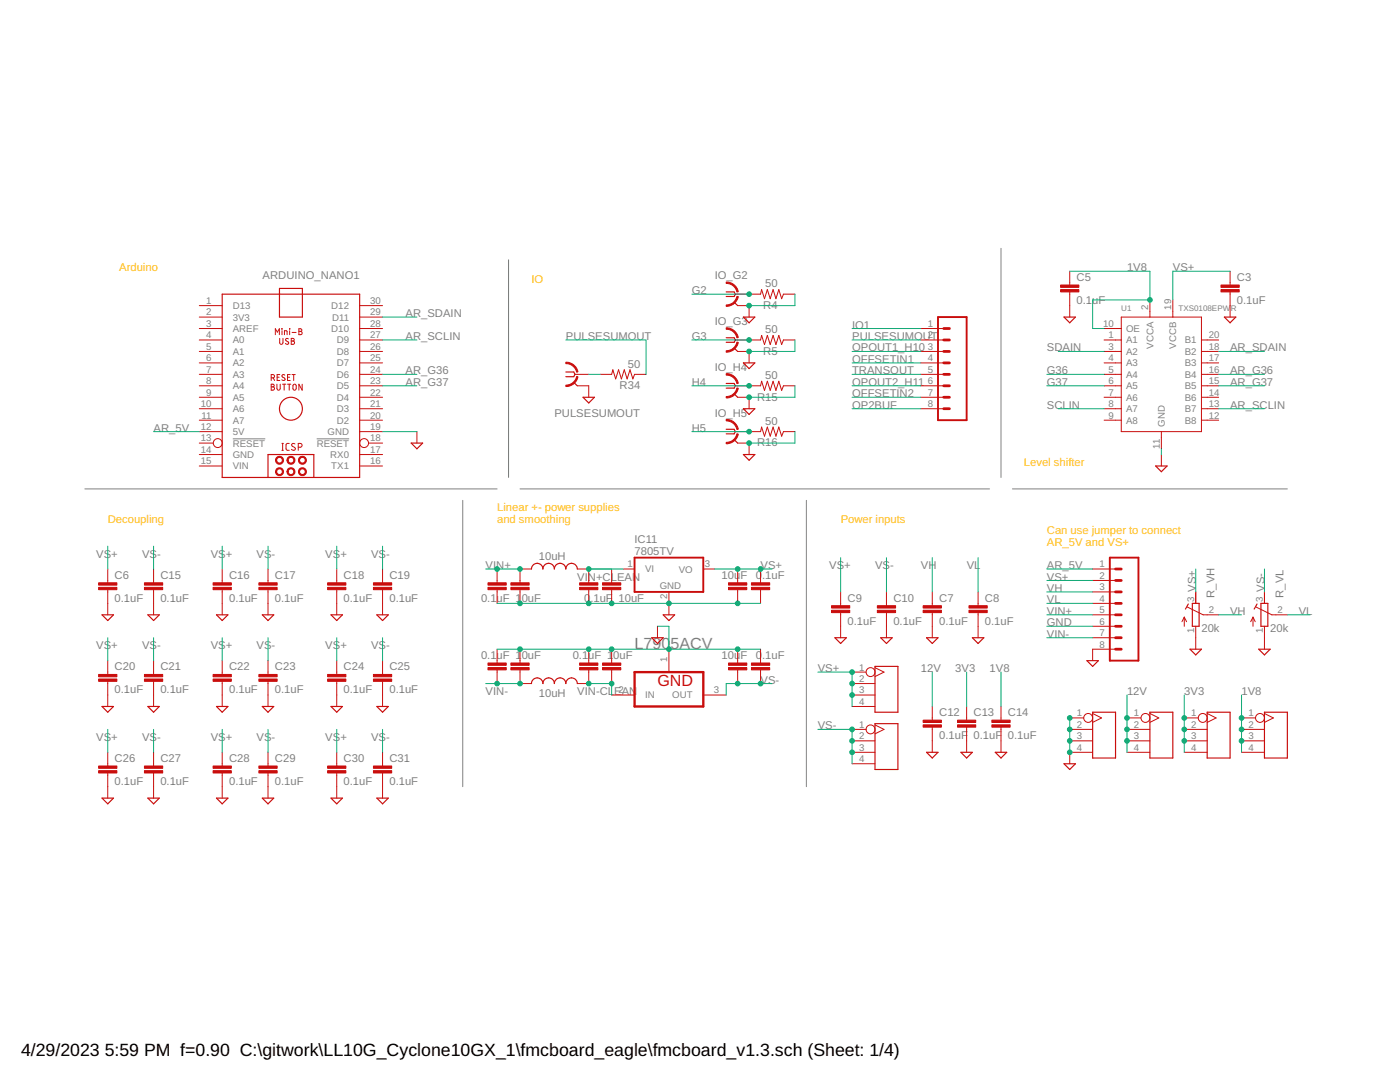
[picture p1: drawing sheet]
<svg xmlns="http://www.w3.org/2000/svg" width="279mm" height="216mm" viewBox="0 0 279 216" stroke-linecap="round" stroke-linejoin="round" font-family="sans-serif">
<path d="M101.5 51.8v43.5M199.8 49.6v45.7M16.9 97.6h82.3M46.5 87.6h6.4M63.2 87.6h6.5M92.4 99.8v57.2M103.8 97.6h93.7M160.9 99.8v57.2M202.1 97.6h54.8" fill="none" stroke="#808080" stroke-width=".2"/>
<g fill="none" stroke="#c90d0c" stroke-width=".23">
<path d="M44.3 58.7h27.5v36.6h-27.5zM55.8 57.6h4.5v5.7h-4.5zM144.9 58.3h1.6l.2 .4-.2 .5h-1.6M112.9 74.2h1.6l.2 .5-.2 .5h-1.6M114.5 76.3l.7 .7M116.4 79.3h2.2l-1.1 1.1zM144.9 67.4h1.6l.2 .4-.2 .5h-1.6M144.9 76.5h1.6l.2 .5-.2 .4h-1.6M146.5 60.3l.7 .7M146.5 69.4l.7 .7M146.5 78.6l.7 .7M148.4 63.3h2.2l-1.1 1.1z"/>
<path d="M148.4 72.4h2.2l-1.1 1.2zM212.3 63.3h2.3l-1.1 1.1zM244.3 63.3h2.3l-1.1 1.1zM53.5 95.3v-4.6h9.1v4.6M82.1 88.4h2.2l-1.1 1.2zM144.9 85.7h1.6l.2 .4-.2 .5h-1.6M146.5 87.7l.7 .7M148.4 90.7h2.2l-1.1 1.1zM148.4 81.6h2.2l-1.1 1.1zM230.6 93h2.3l-1.1 1.1zM106.1 113.5a1.14 1.14 0 0 1 1.1-1.1 1.14 1.14 0 0 1 1.2 1.1 1.14 1.14 0 0 1 1.1-1.1 1.14 1.14 0 0 1 1.1 1.1 1.14 1.14 0 0 1 1.2-1.1 1.14 1.14 0 0 1 1.1 1.1 1.14 1.14 0 0 1 1.2-1.1 1.14 1.14 0 0 1 1.1 1.1M20.4 122.7h2.2l-1.1 1.1z"/>
<path d="M29.5 122.7h2.3l-1.2 1.1zM43.2 122.7h2.3l-1.2 1.1zM52.3 122.7h2.3l-1.1 1.1zM66.1 122.7h2.2l-1.1 1.1zM75.2 122.7h2.3l-1.2 1.1zM106.1 136.4a1.14 1.14 0 0 1 1.1-1.1 1.14 1.14 0 0 1 1.2 1.1 1.14 1.14 0 0 1 1.1-1.1 1.14 1.14 0 0 1 1.1 1.1 1.14 1.14 0 0 1 1.2-1.1 1.14 1.14 0 0 1 1.1 1.1 1.14 1.14 0 0 1 1.2-1.1 1.14 1.14 0 0 1 1.1 1.1M130.1 127.3h2.3l-1.2 1.1zM132.4 122.7h2.2l-1.1 1.1zM166.6 127.3h2.3l-1.1 1.1zM174.6 133h4.6v9.1h-4.6zM175.8 127.3h2.3l-1.2 1.1zM184.9 127.3h2.3l-1.1 1.1z"/>
<path d="M194.1 127.3h2.2l-1.1 1.1zM216.9 131.8h2.3l-1.1 1.2zM237.2 120.5l-.6 1M237.5 129.5h2.3l-1.2 1.2zM238 120.4h1.3v4.6h-1.3zM250.9 120.5l-.6 1M251.2 129.5h2.3l-1.2 1.2zM251.7 120.4h1.3v4.6h-1.3zM20.4 141h2.2l-1.1 1.1zM20.4 159.3h2.2l-1.1 1.1zM29.5 141h2.3l-1.2 1.1zM29.5 159.3h2.3l-1.2 1.1z"/>
<path d="M43.2 141h2.3l-1.2 1.1zM43.2 159.3h2.3l-1.2 1.1zM52.3 141h2.3l-1.1 1.1zM52.3 159.3h2.3l-1.1 1.1zM66.1 141h2.2l-1.1 1.1zM66.1 159.3h2.2l-1.1 1.1zM75.2 141h2.3l-1.2 1.1zM75.2 159.3h2.3l-1.2 1.1zM174.6 144.4h4.6v9.1h-4.6zM184.9 150.1h2.3l-1.1 1.2zM191.8 150.1h2.3l-1.2 1.2zM198.6 150.1h2.3l-1.1 1.2z"/>
<path d="M212.3 152.4h2.3l-1.1 1.1zM218.1 142.1h4.5v9.2h-4.5zM229.5 142.1h4.6v9.2h-4.6zM240.9 142.1h4.6v9.2h-4.6zM252.3 142.1h4.6v9.2h-4.6z"/>
<circle cx="58.1" cy="81.6" r="2.29"/>
</g>
<g fill="none" stroke="#c90d0c" stroke-width=".2">
<path d="M146.7 58.7h5.1l.2-.9 .6 1.8 .5-1.8 .6 1.8 .6-1.8 .6 1.8 .5-1.8 .6 1.8 .4-.9h2.2M213.5 54.1v2.8M213.5 58.3v5M229.5 59.8v3.5M234.1 59.8v3.5M245.5 54.1v2.8M245.5 58.3v5M39.8 65.6h4.5M39.8 67.8h4.5M39.8 70.1h4.5M39.8 72.4h4.5M39.8 74.7h4.5"/>
<path d="M39.8 77h4.5M39.8 79.3h4.5M39.8 63.3h4.5M39.8 61h4.5M54.1 75.4l.6-.1v-.4l-.6-.2v1.2M54.1 76.7l.6 .1v.3l-.2 .1 .3 .2-.2 .4-.5 .1zM54.1 77.2h.4M54.5 75.4l.3 .5M54.9 66.8v-1.2l.5 .7 .4-.7v1.2M55.3 76.7v.8l.2 .4 .4-.2v-1M55.3 75.3h.4M55.8 67.5v1l.3 .2 .3-.2 .1-1"/>
<path d="M55.8 74.7h-.5v1.2h.5M56.3 65.6h.1M56.3 66v.8M56.4 76.7h.6M56.7 76.7v1.2M56.8 66.8v-.8l.5 .1v.7M56.8 74.8h-.4l-.1 .2 .5 .4a.32 .32 0 0 1-.1 .5 .32 .32 0 0 1-.5-.1M57.4 75.3h.4M57.4 76.7h.6M57.6 67.6l-.5-.1-.1 .3 .5 .4a.29 .29 0 0 1 0 .5 .29 .29 0 0 1-.4-.1l-.1-.1M57.7 76.7v1.2M57.8 65.6h.1"/>
<path d="M57.8 66v.8M57.9 74.7h-.5v1.2h.5M58.1 67.5l.6 .1v.3l-.2 .2 .3 .2-.2 .4h-.5zM58.1 68.1h.4M58.3 74.7h.6M58.3 66.3h.8M58.6 76.7h.3l.2 .3v.7l-.2 .2-.4-.2zM58.6 74.7v1.2M59.6 65.6h.4l.2 .2-.2 .3 .3 .3-.2 .4h-.5zM59.6 66.1h.4M60.3 76.7v1.2l-.7-1.2v1.2M71.8 65.6h4.5"/>
<path d="M71.8 67.8h4.5M71.8 70.1h4.5M71.8 72.4h4.5M71.8 74.7h4.5M71.8 77h4.5M71.8 79.3h4.5M71.8 63.3h4.5M71.8 61h4.5M114.7 74.7h2.8M115.2 77h2.3v2.3M119.8 74.7h2.3l.2-.9 .6 1.8 .5-1.8 .6 1.8 .6-1.8 .6 1.8 .5-1.8 .6 1.8 .3-.9h2.3M146.7 67.8h5.1l.2-.9 .6 1.8 .5-1.8 .6 1.8 .6-1.8 .6 1.8 .5-1.8 .6 1.8 .4-.9h2.2"/>
<path d="M146.7 77h5.1l.2-.9 .6 1.8 .5-1.8 .6 1.8 .6-1.8 .6 1.8 .5-1.8 .6 1.8 .4-.9h2.2M147.2 70.1h2.3v2.3M147.2 79.3h2.3v2.3M147.2 61h2.3v2.3M183.8 65.6h4.5M183.8 67.8h4.5M183.8 70.1h4.5M183.8 72.4h4.5M183.8 74.7h4.5M183.8 77h4.5M183.8 79.3h4.5M220.3 65.6h3.5"/>
<path d="M220.3 67.8h3.5M220.3 70.1h3.5M220.3 72.4h3.5M220.3 74.7h3.5M220.3 77h3.5M220.3 79.3h3.5M223.8 63.3h16v22.8h-16zM239.8 67.8h3.4M239.8 70.1h3.4M239.8 72.4h3.4M239.8 74.7h3.4M239.8 77h3.4"/>
<path d="M239.8 79.3h3.4M39.8 81.6h4.5M39.8 83.8h4.5M39.8 86.1h4.5M39.8 93h4.5M39.8 90.7h4.5M39.8 88.4h2.8M56.3 89.9h.3M56.3 88.5h.3M56.4 88.5v1.4M57.7 88.5h-.4l-.2 .3v.9l.2 .1 .4 .1M58.9 88.6l-.5-.1-.2 .3 .1 .2 .5 .3a.35 .35 0 0 1 0 .5 .35 .35 0 0 1-.5 0l-.1-.1"/>
<path d="M59.5 89.2h.4a.38 .38 0 0 0 .4-.3 .38 .38 0 0 0-.4-.4h-.4v1.4M71.8 81.6h4.5M71.8 83.8h4.5M71.8 86.1h4.5M71.8 93h4.5M71.8 90.7h4.5M73.6 88.4h2.7M83.2 86.1v2.3M146.7 86.1h5.1l.2-.9 .6 1.8 .5-1.8 .6 1.8 .6-1.8 .6 1.8 .5-1.8 .6 1.8 .4-.9h2.2M147.2 88.4h2.3v2.3M183.8 81.6h4.5M220.3 81.6h3.5"/>
<path d="M220.3 83.8h3.5M231.8 86.1v3.5M231.8 90.7v2.3M239.8 81.6h3.4M239.8 83.8h3.4M21.5 113.5v2.8M21.5 117.7v5M30.6 113.5v2.8M30.6 117.7v5M44.3 113.5v2.8M44.3 117.7v5M53.5 113.5v2.8"/>
<path d="M53.5 117.7v5M67.2 113.5v2.8M67.2 117.7v5M76.3 113.5v2.8M76.3 117.7v5M99.2 113.5v2.8M99.2 117.7v2.7M103.8 117.7v2.7M106.1 113.5h-2.3v2.8M115.2 113.5h2.3v2.8M117.5 117.7v2.7M122.1 113.5v2.8"/>
<path d="M122.1 117.7v2.7M124.4 113.5h2.2M133.5 118.1v4.6M140.4 113.5h2.2M147.2 113.5v2.8M147.2 117.7v2.7M151.8 113.5v2.8M151.8 117.7v2.7M167.8 118.1v2.8M176.9 118.1v2.8M186.1 118.1v2.8M195.2 118.1v2.8"/>
<path d="M218.1 113.5h4.5M218.1 115.8h4.5M218.1 118.1h4.5M238.6 118.1v2.3M252.3 118.1v2.3M21.5 131.8v2.8M21.5 136v5M30.6 131.8v2.8M30.6 136v5M44.3 131.8v2.8M44.3 136v5M53.5 131.8v2.8"/>
<path d="M53.5 136v5M67.2 131.8v2.8M67.2 136v5M76.3 131.8v2.8M76.3 136v5M99.2 129.5v2.8M99.2 133.7v2.7M103.8 133.7v2.7h2.3M103.8 129.5v2.8M117.5 129.5v2.8M117.5 133.7v2.7h-2.3M122.1 138.7h4.6"/>
<path d="M122.1 129.5v2.8M122.1 133.7v2.7M131.2 125v2.3M133.5 129.5v4.6M133.5 134.1h.1M144.9 138.7h-4.5M147.2 129.5v2.8M147.2 133.7v2.7M151.8 129.5v2.8M151.8 133.7v2.7M167.8 122.2v5.1M170.1 134.1h2.7"/>
<path d="M170.1 136.4h4.5M170.1 138.7h4.5M174.6 133.2l1.8 .9-1.8 .9M176.9 122.2v5.1M186.1 122.2v5.1M195.2 122.2v5.1M218.1 120.4h4.5M218.1 122.7h4.5M218.1 125h4.5M218.1 127.3h4.5M222.6 129.5h-4.5v2.3M236.3 123.1v1.9"/>
<path d="M236.3 123.1l-.4 1M236.3 123.1l.5 1M236.9 121.1l3.2 1.6h3.1M238.6 125v4.5M250.1 123.1v1.9M250.1 123.1l-.5 1M250.1 123.1l.4 1M250.7 121.1l3.1 1.6h3.1M252.3 125v4.5M21.5 150.1v2.8M21.5 154.2v5.1M30.6 150.1v2.8"/>
<path d="M30.6 154.2v5.1M44.3 150.1v2.8M44.3 154.2v5.1M53.5 150.1v2.8M53.5 154.2v5.1M67.2 150.1v2.8M67.2 154.2v5.1M76.3 150.1v2.8M76.3 154.2v5.1M170.1 145.5h2.7M170.1 147.8h4.5M170.1 150.1h4.5"/>
<path d="M170.1 141h4.5M170.1 152.4h4.5M174.6 144.7l1.8 .8-1.8 .9M186.1 141v2.7M186.1 145.1v5M192.9 141v2.7M192.9 145.1v5M199.8 141v2.7M199.8 145.1v5M213.5 143.3h2.8M213.5 145.5h4.6M213.5 147.8h4.6"/>
<path d="M218.1 150.1h-4.6v2.3M218.1 142.4l1.7 .9-1.7 .8M224.9 143.3h2.8M224.9 145.5h4.6M224.9 147.8h4.6M224.9 150.1h4.6M229.5 142.4l1.8 .9-1.8 .8M236.3 143.3h2.8M236.3 145.5h4.6M236.3 147.8h4.6M236.3 150.1h4.6M240.9 142.4l1.8 .9-1.8 .8"/>
<path d="M247.8 143.3h2.8M247.8 145.5h4.5M247.8 147.8h4.5M247.8 150.1h4.5M252.3 142.4l1.8 .9-1.8 .8"/>
<circle cx="43.5" cy="88.4" r=".89"/>
<circle cx="72.7" cy="88.4" r=".89"/>
<circle cx="173.7" cy="134.1" r=".89"/>
<circle cx="173.7" cy="145.5" r=".89"/>
<circle cx="217.2" cy="143.3" r=".89"/>
<circle cx="228.6" cy="143.3" r=".89"/>
<circle cx="240" cy="143.3" r=".89"/>
<circle cx="251.5" cy="143.3" r=".89"/>
</g>
<path d="M187.2 63.3h5.7v20.5h-5.7zM126.6 111.3h13.8v6.8h-13.8zM221.5 111.3h5.7v20.5h-5.7z" fill="none" stroke="#c90d0c" stroke-width=".38"/>
<g fill="none" stroke="#c90d0c" stroke-width=".55">
<path d="M188.3 70.1h1.2M188.3 67.8h1.2M188.3 65.6h1.2M188.3 74.7h1.2M188.3 72.4h1.2M188.3 77h1.2M188.3 79.3h1.2M188.3 81.6h1.2M222.6 118.1h1.2M222.6 115.8h1.2M222.6 113.5h1.2M222.6 122.7h1.2"/>
<path d="M222.6 120.4h1.2M222.6 125h1.2M222.6 127.3h1.2M222.6 129.5h1.2"/>
</g>
<g fill="#c90d0c" stroke="#c90d0c" stroke-width=".2">
<path d="M145.4 117.2h3.6v.5h-3.6z"/>
<path d="M145.4 116.3h3.6v.5h-3.6z"/>
<path d="M145.4 133.2h3.6v.5h-3.6z"/>
<path d="M145.4 132.3h3.6v.5h-3.6z"/>
<path d="M243.7 57.8h3.6v.5h-3.6z"/>
<path d="M243.7 56.9h3.6v.4h-3.6z"/>
<path d="M211.7 57.8h3.6v.5h-3.6z"/>
<path d="M211.7 56.9h3.6v.4h-3.6z"/>
<path d="M184.2 121.8h3.7v.4h-3.7z"/>
<path d="M184.2 120.9h3.7v.4h-3.7z"/>
<path d="M193.4 121.8h3.6v.4h-3.6z"/>
<path d="M193.4 120.9h3.6v.4h-3.6z"/>
<path d="M165.9 121.8h3.7v.4h-3.7z"/>
<path d="M165.9 120.9h3.7v.4h-3.7z"/>
<path d="M175.1 121.8h3.6v.4h-3.6z"/>
<path d="M175.1 120.9h3.6v.4h-3.6z"/>
<path d="M184.2 144.6h3.7v.5h-3.7z"/>
<path d="M184.2 143.7h3.7v.5h-3.7z"/>
<path d="M191.1 144.6h3.6v.5h-3.6z"/>
<path d="M191.1 143.7h3.6v.5h-3.6z"/>
<path d="M198 144.6h3.6v.5h-3.6z"/>
<path d="M198 143.7h3.6v.5h-3.6z"/>
<path d="M19.7 117.2h3.6v.5h-3.6z"/>
<path d="M19.7 116.3h3.6v.5h-3.6z"/>
<path d="M28.8 117.2h3.7v.5h-3.7z"/>
<path d="M28.8 116.3h3.7v.5h-3.7z"/>
<path d="M42.5 117.2h3.7v.5h-3.7z"/>
<path d="M42.5 116.3h3.7v.5h-3.7z"/>
<path d="M51.7 117.2h3.6v.5h-3.6z"/>
<path d="M51.7 116.3h3.6v.5h-3.6z"/>
<path d="M65.4 117.2h3.6v.5h-3.6z"/>
<path d="M65.4 116.3h3.6v.5h-3.6z"/>
<path d="M74.5 117.2h3.7v.5h-3.7z"/>
<path d="M74.5 116.3h3.7v.5h-3.7z"/>
<path d="M19.7 135.5h3.6v.5h-3.6z"/>
<path d="M19.7 134.6h3.6v.4h-3.6z"/>
<path d="M28.8 135.5h3.7v.5h-3.7z"/>
<path d="M28.8 134.6h3.7v.4h-3.7z"/>
<path d="M42.5 135.5h3.7v.5h-3.7z"/>
<path d="M42.5 134.6h3.7v.4h-3.7z"/>
<path d="M51.7 135.5h3.6v.5h-3.6z"/>
<path d="M51.7 134.6h3.6v.4h-3.6z"/>
<path d="M65.4 135.5h3.6v.5h-3.6z"/>
<path d="M65.4 134.6h3.6v.4h-3.6z"/>
<path d="M74.5 135.5h3.7v.5h-3.7z"/>
<path d="M74.5 134.6h3.7v.4h-3.7z"/>
<path d="M19.7 153.8h3.6v.4h-3.6z"/>
<path d="M19.7 152.8h3.6v.5h-3.6z"/>
<path d="M28.8 153.8h3.7v.4h-3.7z"/>
<path d="M28.8 152.8h3.7v.5h-3.7z"/>
<path d="M42.5 153.8h3.7v.4h-3.7z"/>
<path d="M42.5 152.8h3.7v.5h-3.7z"/>
<path d="M51.7 153.8h3.6v.4h-3.6z"/>
<path d="M51.7 152.8h3.6v.5h-3.6z"/>
<path d="M65.4 153.8h3.6v.4h-3.6z"/>
<path d="M65.4 152.8h3.6v.5h-3.6z"/>
<path d="M74.5 153.8h3.7v.4h-3.7z"/>
<path d="M74.5 152.8h3.7v.5h-3.7z"/>
<path d="M120.2 117.2h3.7v.5h-3.7z"/>
<path d="M120.2 116.3h3.7v.5h-3.7z"/>
<path d="M102 117.2h3.6v.5h-3.6z"/>
<path d="M102 116.3h3.6v.5h-3.6z"/>
<path d="M102 132.3h3.6v.5h-3.6z"/>
<path d="M102 133.2h3.6v.5h-3.6z"/>
<path d="M120.2 132.3h3.7v.5h-3.7z"/>
<path d="M120.2 133.2h3.7v.5h-3.7z"/>
<path d="M97.4 117.2h3.6v.5h-3.6z"/>
<path d="M97.4 116.3h3.6v.5h-3.6z"/>
<path d="M115.7 117.2h3.6v.5h-3.6z"/>
<path d="M115.7 116.3h3.6v.5h-3.6z"/>
<path d="M97.4 133.2h3.6v.5h-3.6z"/>
<path d="M97.4 132.3h3.6v.5h-3.6z"/>
<path d="M115.7 133.2h3.6v.5h-3.6z"/>
<path d="M115.7 132.3h3.6v.5h-3.6z"/>
<path d="M150 133.2h3.6v.5h-3.6z"/>
<path d="M150 132.3h3.6v.5h-3.6z"/>
<path d="M150 117.2h3.6v.5h-3.6z"/>
<path d="M150 116.3h3.6v.5h-3.6z"/>
</g>
<g fill="#c90d0c" stroke="#c90d0c" stroke-width=".2">
<path d="M59.7 91.3a.8 .8 0 0 1 1.3 0 .8 .8 0 0 1-.4 1.3 .8 .8 0 0 1-1-.8h.2a.57 .57 0 0 1 .8-.5 .57 .57 0 0 1 .2 .9 .57 .57 0 0 1-1-.2v-.2h-.2z" fill-rule="evenodd"/>
<path d="M57.4 93.6a.8 .8 0 0 1 1.3 0 .8 .8 0 0 1-.4 1.3 .8 .8 0 0 1-1-.8h.2a.57 .57 0 0 1 .8-.5 .57 .57 0 0 1 .2 .9 .57 .57 0 0 1-1-.2v-.2h-.2z" fill-rule="evenodd"/>
<path d="M55.2 93.6a.8 .8 0 0 1 1.2 0 .8 .8 0 0 1-.3 1.3 .8 .8 0 0 1-1.1-.8h.2a.57 .57 0 0 1 .8-.5 .57 .57 0 0 1 .2 .9 .57 .57 0 0 1-1-.2v-.2h-.2z" fill-rule="evenodd"/>
<path d="M59.7 93.6a.8 .8 0 0 1 1.3 0 .8 .8 0 0 1-.4 1.3 .8 .8 0 0 1-1-.8h.2a.57 .57 0 0 1 .8-.5 .57 .57 0 0 1 .2 .9 .57 .57 0 0 1-1-.2v-.2h-.2z" fill-rule="evenodd"/>
<path d="M55.2 91.3a.8 .8 0 0 1 1.2 0 .8 .8 0 0 1-.3 1.3 .8 .8 0 0 1-1.1-.8h.2a.57 .57 0 0 1 .8-.5 .57 .57 0 0 1 .2 .9 .57 .57 0 0 1-1-.2v-.2h-.2z" fill-rule="evenodd"/>
<path d="M57.4 91.3a.8 .8 0 0 1 1.3 0 .8 .8 0 0 1-.4 1.3 .8 .8 0 0 1-1-.8h.2a.57 .57 0 0 1 .8-.5 .57 .57 0 0 1 .2 .9 .57 .57 0 0 1-1-.2v-.2h-.2z" fill-rule="evenodd"/>
<path d="M144.9 56.3a2.39 2.39 0 0 1 2.4 1.9l-.2 .1a2.14 2.14 0 0 0-2.2-1.7z" fill-rule="evenodd"/>
<path d="M144.9 60.9a2.14 2.14 0 0 0 2.2-1.8l.2 .1a2.43 2.43 0 0 1-2.4 1.9z" fill-rule="evenodd"/>
<path d="M144.9 65.4a2.39 2.39 0 0 1 2.4 2h-.2a2.14 2.14 0 0 0-2.2-1.7z" fill-rule="evenodd"/>
<path d="M144.9 70a2.18 2.18 0 0 0 2.2-1.7h.2a2.43 2.43 0 0 1-2.4 2z" fill-rule="evenodd"/>
<path d="M144.9 74.6a2.33 2.33 0 0 1 2.4 1.9l-.2 .1a2.14 2.14 0 0 0-2.2-1.8z" fill-rule="evenodd"/>
<path d="M144.9 79.1a2.14 2.14 0 0 0 2.2-1.7l.2 .1a2.39 2.39 0 0 1-2.4 1.9z" fill-rule="evenodd"/>
<path d="M144.9 83.7a2.38 2.38 0 0 1 2.4 1.9l-.2 .1a2.18 2.18 0 0 0-2.2-1.7z" fill-rule="evenodd"/>
<path d="M144.9 88.3a2.14 2.14 0 0 0 2.2-1.7h.2a2.39 2.39 0 0 1-2.4 1.9z" fill-rule="evenodd"/>
<path d="M112.9 72.3a2.33 2.33 0 0 1 2.4 1.9l-.2 .1a2.18 2.18 0 0 0-2.2-1.7z" fill-rule="evenodd"/>
<path d="M112.9 76.9a2.23 2.23 0 0 0 2.2-1.8l.2 .1a2.39 2.39 0 0 1-2.4 1.9z" fill-rule="evenodd"/>
</g>
<path d="M126.6 134.1h13.8v6.9h-13.8z" fill="none" stroke="#c90d0c" stroke-width=".47"/>
<g fill="none" stroke="#0dab76" stroke-width=".2">
<path d="M138.1 58.7h11.4M158.6 58.7v2.3h-9.1M213.5 54.1h16v5.7h-11.4v5.8h2.2M245.5 54.1h-11.4v5.7M76.3 74.7h6.9M76.3 63.3h6.9M76.3 67.8h6.9M76.3 77h6.9M112.9 67.8h16v6.9M117.5 74.7h2.3M138.1 67.8h11.4M138.1 77h11.4"/>
<path d="M158.6 67.8v2.3h-9.1M158.6 77v2.3h-9.1M170.1 79.3h13.7M170.1 70.1h13.7M170.1 65.6h13.7M170.1 74.7h13.7M170.1 72.4h13.7M170.1 67.8h13.7M170.1 77h13.7M208.9 74.7h11.4M208.9 77h11.4M211.2 70.1h9.1"/>
<path d="M243.2 70.1h9.1M243.2 74.7h9.1M243.2 77h9.1M30.6 86.1h9.2M76.3 86.1h6.9M138.1 86.1h11.4M158.6 86.1v2.3h-9.1M170.1 81.6h13.7M211.2 81.6h9.1M231.8 89.6v1.1M243.2 81.6h9.1M21.5 109v4.5"/>
<path d="M30.6 109v4.5M44.3 109v4.5M53.5 109v4.5M67.2 109v4.5M76.3 109v4.5M96.9 113.5h6.9M117.5 113.5h6.9M142.6 113.5h11.5M167.8 111.3v6.8M176.9 111.3v6.8M186.1 111.3v6.8M195.2 111.3v6.8"/>
<path d="M208.9 113.5h9.2M208.9 115.8h9.2M208.9 118.1h9.2M238.6 113.5v4.6M252.3 113.5v4.6M21.5 127.3v4.5M30.6 127.3v4.5M44.3 127.3v4.5M53.5 127.3v4.5M67.2 127.3v4.5M76.3 127.3v4.5M96.9 136.4h6.9"/>
<path d="M99.2 120.4h52.6M99.2 129.5h52.6M117.5 136.4h4.6v2.3M131.2 125h2.3v4.5M154.1 136.4h-9.2v2.3M163.2 134.1h6.9v6.9M186.1 134.1v6.9M192.9 134.1v6.9M199.8 134.1v6.9M208.9 120.4h9.2M208.9 125h9.2M208.9 122.7h9.2"/>
<path d="M208.9 127.3h9.2M224.9 138.7v11.4M236.3 138.7v11.4M243.2 122.7h4.6M247.8 138.7v11.4M256.9 122.7h4.6M21.5 145.5v4.6M30.6 145.5v4.6M44.3 145.5v4.6M53.5 145.5v4.6M67.2 145.5v4.6M76.3 145.5v4.6"/>
<path d="M163.2 145.5h6.9v6.9M213.5 143.3v6.8"/>
</g>
<g fill="#0dab76" stroke="#0dab76" stroke-width=".2">
<circle cx="213.5" cy="150.1" r=".47"/>
<circle cx="213.5" cy="147.8" r=".47"/>
<circle cx="213.5" cy="145.5" r=".47"/>
<circle cx="213.5" cy="143.3" r=".47"/>
<circle cx="149.5" cy="88.4" r=".47"/>
<circle cx="149.5" cy="79.3" r=".47"/>
<circle cx="149.5" cy="70.1" r=".47"/>
<circle cx="149.5" cy="61" r=".47"/>
<circle cx="133.5" cy="120.4" r=".47"/>
<circle cx="122.1" cy="120.4" r=".47"/>
<circle cx="117.5" cy="120.4" r=".47"/>
<circle cx="147.2" cy="120.4" r=".47"/>
<circle cx="103.8" cy="120.4" r=".47"/>
<circle cx="133.5" cy="129.5" r=".47"/>
<circle cx="122.1" cy="129.5" r=".47"/>
<circle cx="117.5" cy="129.5" r=".47"/>
<circle cx="147.2" cy="129.5" r=".47"/>
<circle cx="103.8" cy="129.5" r=".47"/>
<circle cx="229.5" cy="59.8" r=".47"/>
<circle cx="247.8" cy="147.8" r=".47"/>
<circle cx="247.8" cy="145.5" r=".47"/>
<circle cx="247.8" cy="143.3" r=".47"/>
<circle cx="236.3" cy="147.8" r=".47"/>
<circle cx="236.3" cy="145.5" r=".47"/>
<circle cx="236.3" cy="143.3" r=".47"/>
<circle cx="224.9" cy="147.8" r=".47"/>
<circle cx="224.9" cy="145.5" r=".47"/>
<circle cx="224.9" cy="143.3" r=".47"/>
<circle cx="147.2" cy="113.5" r=".47"/>
<circle cx="151.8" cy="113.5" r=".47"/>
<circle cx="170.1" cy="134.1" r=".47"/>
<circle cx="170.1" cy="136.4" r=".47"/>
<circle cx="170.1" cy="138.7" r=".47"/>
<circle cx="147.2" cy="136.4" r=".47"/>
<circle cx="151.8" cy="136.4" r=".47"/>
<circle cx="170.1" cy="145.5" r=".47"/>
<circle cx="170.1" cy="147.8" r=".47"/>
<circle cx="170.1" cy="150.1" r=".47"/>
<circle cx="149.5" cy="86.1" r=".47"/>
<circle cx="149.5" cy="77" r=".47"/>
<circle cx="149.5" cy="58.7" r=".47"/>
<circle cx="149.5" cy="67.8" r=".47"/>
<circle cx="117.5" cy="113.5" r=".47"/>
<circle cx="117.5" cy="136.4" r=".47"/>
<circle cx="122.1" cy="136.4" r=".47"/>
<circle cx="103.8" cy="113.5" r=".47"/>
<circle cx="99.2" cy="113.5" r=".47"/>
<circle cx="103.8" cy="136.4" r=".47"/>
<circle cx="99.2" cy="136.4" r=".47"/>
</g>
<g font-size="3.5">
<text x="4.2" y="210.7">4/29/2023</text>
<text x="20.9" y="210.7">5:59 PM f=0.90 C:\gitwork\LL10G_Cyclone10GX_1\fmcboard_eagle\fmcboard_v1.3.sch (Sheet: 1/4)</text>
</g>
<g font-size="3.2" fill="#808080">
<text x="126.6" y="129.5">L790</text>
<text x="133.8" y="129.5">5ACV</text>
</g>
<text font-size="3.2" fill="#c90d0c" x="131.2" y="136.9">GND</text>
<g font-size="2.2" fill="#ffba08">
<text x="23.8" y="54.1">Arduino</text>
<text x="106.1" y="56.4">IO</text>
<text x="204.3" y="93">Level shifter</text>
<text x="21.5" y="104.4">Decoupling</text>
<text x="99.2" y="102">Linear +- power supplies</text>
<text x="99.2" y="104.4">and smoothing</text>
<text x="167.8" y="104.4">Power inputs</text>
<text x="208.9" y="106.6">Can use jumper to connect</text>
<text x="208.9" y="109">AR_5V and VS+</text>
</g>
<g font-size="2.2" fill="#808080">
<text x="52.4" y="55.7">ARDUINO_NANO1</text>
<text x="138.1" y="58.7">G2</text>
<text x="142.6" y="55.7">IO_G2</text>
<text x="152.7" y="57.3">50</text>
<text x="214.9" y="56.1">C5</text>
<text x="224.9" y="54.1">1V8</text>
<text x="234.1" y="54.1">VS+</text>
<text x="246.9" y="56.1">C3</text>
<text x="80.9" y="63.3">AR_SDAIN</text>
<text x="142.6" y="64.9">IO_G3</text>
<text x="152.3" y="61.7">R4</text>
<text x="170.1" y="65.6">IO1</text>
<text x="214.9" y="60.6">0.1uF</text>
<text x="246.9" y="60.6">0.1uF</text>
<text x="80.9" y="67.8">AR_SCLIN</text>
<text x="112.9" y="67.8">PULSESUMOUT</text>
<text x="138.1" y="67.8">G3</text>
<text x="152.3" y="70.8">R5</text>
<text x="152.7" y="66.5">50</text>
<text x="170.1" y="70.1">OPOUT1_H10</text>
<text x="170.1" y="67.8">PULSESUMOUT</text>
<text x="208.9" y="70.1">SDAIN</text>
<text x="245.5" y="70.1">AR_SDAIN</text>
<text x="80.9" y="74.7">AR_G36</text>
<text x="80.9" y="77">AR_G37</text>
<text x="123.7" y="77.7">R34</text>
<text x="125.3" y="73.3">50</text>
<text x="138.1" y="77">H4</text>
<text x="142.6" y="74">IO_H4</text>
<text x="152.7" y="75.6">50</text>
<text x="170.1" y="74.7">TRANSOUT</text>
<text x="170.1" y="72.4">OFFSETIN1</text>
<text x="170.1" y="77">OPOUT2_H11</text>
<text x="208.9" y="74.7">G36</text>
<text x="208.9" y="77">G37</text>
<text x="245.5" y="74.7">AR_G36</text>
<text x="245.5" y="77">AR_G37</text>
<text x="110.6" y="83.2">PULSESUMOUT</text>
<text x="142.6" y="83.2">IO_H5</text>
<text x="151.1" y="79.9">R15</text>
<text x="170.1" y="79.3">OFFSETIN2</text>
<text x="170.1" y="81.6">OP2BUF</text>
<text x="208.9" y="81.6">SCLIN</text>
<text x="245.5" y="81.6">AR_SCLIN</text>
<text x="30.6" y="86.1">AR_5V</text>
<text x="138.1" y="86.1">H5</text>
<text x="151.1" y="89.1">R16</text>
<text x="152.7" y="84.8">50</text>
<text x="19.2" y="111.3">VS+</text>
<text x="28.4" y="111.3">VS-</text>
<text x="42.1" y="111.3">VS+</text>
<text x="51.2" y="111.3">VS-</text>
<text x="64.9" y="111.3">VS+</text>
<text x="74.1" y="111.3">VS-</text>
<text x="96.9" y="113.5">VIN+</text>
<text x="107.5" y="111.7">10uH</text>
<text x="126.6" y="110.7">7805TV</text>
<text x="126.6" y="108.4">IC11</text>
<text x="151.8" y="113.5">VS+</text>
<text x="165.5" y="113.5">VS+</text>
<text x="174.6" y="113.5">VS-</text>
<text x="183.8" y="113.5">VH</text>
<text x="192.9" y="113.5">VL</text>
<text x="208.9" y="113.5">AR_5V</text>
<text x="22.9" y="115.5">C6</text>
<text x="32" y="115.5">C15</text>
<text x="45.7" y="115.5">C16</text>
<text x="54.9" y="115.5">C17</text>
<text x="68.6" y="115.5">C18</text>
<text x="77.7" y="115.5">C19</text>
<text x="115.2" y="115.8">VIN+CLEAN</text>
<text x="144" y="115.5">10u</text>
<text x="147.8" y="115.5">F</text>
<text x="150.9" y="115.5">0</text>
<text x="152.1" y="115.5">.1uF</text>
<text x="208.9" y="115.8">VS+</text>
<text x="208.9" y="118.1">VH</text>
<text x="238.6" y="118.1" transform="rotate(-90 238.6 118.1)">VS+</text>
<text x="242.4" y="119.3" transform="rotate(-90 242.4 119.3)">R_VH</text>
<text x="252.3" y="118.1" transform="rotate(-90 252.3 118.1)">VS-</text>
<text x="256.1" y="119.3" transform="rotate(-90 256.1 119.3)">R_VL</text>
<text x="22.9" y="120.1">0.1uF</text>
<text x="32" y="120.1">0.1uF</text>
<text x="45.7" y="120.1">0.1uF</text>
<text x="54.9" y="120.1">0.1uF</text>
<text x="68.6" y="120.1">0.1uF</text>
<text x="77.7" y="120.1">0.1uF</text>
<text x="96" y="120.1">0.1uF 1</text>
<text x="104.1" y="120.1">0uF</text>
<text x="116.6" y="120.1">0</text>
<text x="117.8" y="120.1">.1uF</text>
<text x="123.4" y="120.1">10uF</text>
<text x="169.1" y="124.6">0.1uF</text>
<text x="169.1" y="120.1">C9</text>
<text x="178.3" y="124.6">0.1uF</text>
<text x="178.3" y="120.1">C10</text>
<text x="187.4" y="124.6">0.1uF</text>
<text x="187.4" y="120.1">C7</text>
<text x="196.6" y="124.6">0.1uF</text>
<text x="196.6" y="120.1">C8</text>
<text x="208.9" y="125">GND</text>
<text x="208.9" y="120.4">VL</text>
<text x="208.9" y="122.7">VIN+</text>
<text x="245.5" y="122.7">VH</text>
<text x="259.2" y="122.7">VL</text>
<text x="19.2" y="129.5">VS+</text>
<text x="28.4" y="129.5">VS-</text>
<text x="42.1" y="129.5">VS+</text>
<text x="51.2" y="129.5">VS-</text>
<text x="64.9" y="129.5">VS+</text>
<text x="74.1" y="129.5">VS-</text>
<text x="96" y="131.5">0.1uF 1</text>
<text x="104.1" y="131.5">0uF</text>
<text x="114.3" y="131.5">0.1uF 1</text>
<text x="122.4" y="131.5">0uF</text>
<text x="144" y="131.5">10u</text>
<text x="147.8" y="131.5">F</text>
<text x="150.9" y="131.5">0</text>
<text x="152.1" y="131.5">.1uF</text>
<text x="208.9" y="127.3">VIN-</text>
<text x="239.8" y="126.1">20k</text>
<text x="253.5" y="126.1">20k</text>
<text x="22.9" y="133.8">C20</text>
<text x="32" y="133.8">C21</text>
<text x="45.7" y="133.8">C22</text>
<text x="54.9" y="133.8">C23</text>
<text x="68.6" y="133.8">C24</text>
<text x="77.7" y="133.8">C25</text>
<text x="151.8" y="136.4">VS-</text>
<text x="163.2" y="134.1">VS+</text>
<text x="183.8" y="134.1">12</text>
<text x="186.3" y="134.1">V</text>
<text x="190.6" y="134.1">3V</text>
<text x="193.4" y="134.1">3</text>
<text x="197.5" y="134.1">1V</text>
<text x="200.2" y="134.1">8</text>
<text x="22.9" y="138.3">0.1uF</text>
<text x="32" y="138.3">0.1uF</text>
<text x="45.7" y="138.3">0.1uF</text>
<text x="54.9" y="138.3">0.1uF</text>
<text x="68.6" y="138.3">0.1uF</text>
<text x="77.7" y="138.3">0.1uF</text>
<text x="96.9" y="138.7">VIN-</text>
<text x="107.5" y="139.2">10uH</text>
<text x="115.2" y="138.7">VIN-CLEAN</text>
<text x="187.4" y="142.9">C12</text>
<text x="194.3" y="142.9">C13</text>
<text x="201.1" y="142.9">C14</text>
<text x="224.9" y="138.7">12V</text>
<text x="236.3" y="138.7">3V3</text>
<text x="247.8" y="138.7">1V8</text>
<text x="19.2" y="147.8">VS+</text>
<text x="28.4" y="147.8">VS-</text>
<text x="42.1" y="147.8">VS+</text>
<text x="51.2" y="147.8">VS-</text>
<text x="64.9" y="147.8">VS+</text>
<text x="74.1" y="147.8">VS-</text>
<text x="163.2" y="145.5">VS-</text>
<text x="187.4" y="147.5">0.1uF</text>
<text x="194.3" y="147.5">0.1uF</text>
<text x="201.1" y="147.5">0.1uF</text>
<text x="22.9" y="152.1">C26</text>
<text x="32" y="152.1">C27</text>
<text x="45.7" y="152.1">C28</text>
<text x="54.9" y="152.1">C29</text>
<text x="68.6" y="152.1">C30</text>
<text x="77.7" y="152.1">C31</text>
<text x="22.9" y="156.6">0.1uF</text>
<text x="32" y="156.6">0.1uF</text>
<text x="45.7" y="156.6">0.1uF</text>
<text x="54.9" y="156.6">0.1uF</text>
<text x="68.6" y="156.6">0.1uF</text>
<text x="77.7" y="156.6">0.1uF</text>
</g>
<g font-size="1.9" fill="#808080">
<text x="41.2" y="60.7">1</text>
<text x="41.2" y="63">2</text>
<text x="41.2" y="65.2">3</text>
<text x="46.5" y="61.7">D13</text>
<text x="46.5" y="64">3V3</text>
<text x="66.1" y="61.7">D12</text>
<text x="66.3" y="64">D11</text>
<text x="73.9" y="65.2">28</text>
<text x="73.9" y="63">29</text>
<text x="73.9" y="60.7">30</text>
<text x="185.2" y="65.2">1</text>
<text x="220.2" y="65.2">10</text>
<text x="229.2" y="61.8" transform="rotate(-90 229.2 61.8)">2</text>
<text x="233.7" y="61.8" transform="rotate(-90 233.7 61.8)">19</text>
<text x="41.2" y="67.5">4</text>
<text x="41.2" y="69.8">5</text>
<text x="46.5" y="66.2">AREF</text>
<text x="46.5" y="68.5">A0</text>
<text x="46.5" y="70.8">A1</text>
<text x="66.1" y="66.2">D10</text>
<text x="67.2" y="70.8">D8</text>
<text x="67.2" y="68.5">D9</text>
<text x="73.9" y="69.8">26</text>
<text x="73.9" y="67.5">27</text>
<text x="185.2" y="67.5">2</text>
<text x="185.2" y="69.8">3</text>
<text x="221.2" y="67.5">1</text>
<text x="221.2" y="69.8">3</text>
<text x="224.7" y="68.5">A1</text>
<text x="224.7" y="70.8">A2</text>
<text x="224.7" y="66.2">OE</text>
<text x="230.2" y="69.6" transform="rotate(-90 230.2 69.6)">VCCA</text>
<text x="234.8" y="69.6" transform="rotate(-90 234.8 69.6)">VCCB</text>
<text x="236.4" y="70.8">B2</text>
<text x="236.4" y="68.5">B1</text>
<text x="241.2" y="69.8">18</text>
<text x="241.2" y="67.5">20</text>
<text x="41.2" y="72.1">6</text>
<text x="41.2" y="74.4">7</text>
<text x="41.2" y="76.7">8</text>
<text x="46.5" y="73.1">A2</text>
<text x="46.5" y="75.4">A3</text>
<text x="46.5" y="77.7">A4</text>
<text x="67.2" y="77.7">D5</text>
<text x="67.2" y="75.4">D6</text>
<text x="67.2" y="73.1">D7</text>
<text x="73.9" y="76.7">23</text>
<text x="73.9" y="74.4">24</text>
<text x="73.9" y="72.1">25</text>
<text x="185.2" y="72.1">4</text>
<text x="185.2" y="74.4">5</text>
<text x="185.2" y="76.7">6</text>
<text x="221.2" y="72.1">4</text>
<text x="221.2" y="74.4">5</text>
<text x="221.2" y="76.7">6</text>
<text x="224.7" y="73.1">A3</text>
<text x="224.7" y="75.4">A4</text>
<text x="224.7" y="77.7">A5</text>
<text x="236.4" y="77.7">B5</text>
<text x="236.4" y="75.4">B4</text>
<text x="236.4" y="73.1">B3</text>
<text x="241.2" y="76.7">15</text>
<text x="241.2" y="74.4">16</text>
<text x="241.2" y="72.1">17</text>
<text x="40.1" y="81.2">10</text>
<text x="40.2" y="83.5">11</text>
<text x="41.2" y="78.9">9</text>
<text x="46.5" y="80">A5</text>
<text x="46.5" y="82.2">A6</text>
<text x="67.2" y="82.2">D3</text>
<text x="67.2" y="80">D4</text>
<text x="73.9" y="83.5">20</text>
<text x="73.9" y="81.2">21</text>
<text x="73.9" y="78.9">22</text>
<text x="185.2" y="78.9">7</text>
<text x="185.2" y="81.2">8</text>
<text x="221.2" y="78.9">7</text>
<text x="221.2" y="81.2">8</text>
<text x="221.2" y="83.5">9</text>
<text x="224.7" y="80">A6</text>
<text x="224.7" y="82.2">A7</text>
<text x="236.4" y="82.2">B7</text>
<text x="236.4" y="80">B6</text>
<text x="241.2" y="83.5">12</text>
<text x="241.2" y="81.2">13</text>
<text x="241.2" y="78.9">14</text>
<text x="40.1" y="85.8">12</text>
<text x="40.1" y="88.1">13</text>
<text x="46.5" y="84.5">A7</text>
<text x="46.5" y="86.8">5V</text>
<text x="46.5" y="89.1">RESET</text>
<text x="63.2" y="89.1">RESET</text>
<text x="65.4" y="86.8">GND</text>
<text x="67.2" y="84.5">D2</text>
<text x="73.9" y="88.1">18</text>
<text x="73.9" y="85.8">19</text>
<text x="224.7" y="84.5">A8</text>
<text x="231.5" y="89.6" transform="rotate(-90 231.5 89.6)">11</text>
<text x="232.5" y="85.2" transform="rotate(-90 232.5 85.2)">GND</text>
<text x="236.4" y="84.5">B8</text>
<text x="40.1" y="90.4">14</text>
<text x="40.1" y="92.7">15</text>
<text x="46.5" y="91.4">GND</text>
<text x="46.5" y="93.7">VIN</text>
<text x="65.9" y="91.4">RX0</text>
<text x="66.1" y="93.7">TX1</text>
<text x="73.9" y="92.7">16</text>
<text x="73.9" y="90.4">17</text>
<text x="125.2" y="113.2">1</text>
<text x="140.7" y="113.2">3</text>
<text x="219.5" y="113.2">1</text>
<text x="128.7" y="114.2">VI</text>
<text x="131.7" y="117.4">GND</text>
<text x="133.2" y="119.5" transform="rotate(-90 133.2 119.5)">2</text>
<text x="135.5" y="114.2">VO</text>
<text x="219.5" y="115.5">2</text>
<text x="219.5" y="117.8">3</text>
<text x="219.5" y="120.1">4</text>
<text x="219.5" y="122.4">5</text>
<text x="219.5" y="124.7">6</text>
<text x="238.3" y="120.1" transform="rotate(-90 238.3 120.1)">3</text>
<text x="241.2" y="122.4">2</text>
<text x="252" y="120.1" transform="rotate(-90 252 120.1)">3</text>
<text x="255" y="122.4">2</text>
<text x="219.5" y="126.9">7</text>
<text x="219.5" y="129.2">8</text>
<text x="238.3" y="126.4" transform="rotate(-90 238.3 126.4)">1</text>
<text x="252" y="126.4" transform="rotate(-90 252 126.4)">1</text>
<text x="133.2" y="132" transform="rotate(-90 133.2 132)">1</text>
<text x="171.5" y="133.8">1</text>
<text x="171.5" y="136.1">2</text>
<text x="123.5" y="138.4">2</text>
<text x="128.7" y="139.4">IN</text>
<text x="134.1" y="139.4">OUT</text>
<text x="142.5" y="138.4">3</text>
<text x="171.5" y="138.4">3</text>
<text x="171.5" y="140.7">4</text>
<text x="214.9" y="142.9">1</text>
<text x="226.3" y="142.9">1</text>
<text x="237.7" y="142.9">1</text>
<text x="249.2" y="142.9">1</text>
<text x="171.5" y="145.2">1</text>
<text x="171.5" y="147.5">2</text>
<text x="171.5" y="149.8">3</text>
<text x="214.9" y="145.2">2</text>
<text x="214.9" y="147.5">3</text>
<text x="214.9" y="149.8">4</text>
<text x="226.3" y="145.2">2</text>
<text x="226.3" y="147.5">3</text>
<text x="226.3" y="149.8">4</text>
<text x="237.7" y="145.2">2</text>
<text x="237.7" y="147.5">3</text>
<text x="237.7" y="149.8">4</text>
<text x="249.2" y="145.2">2</text>
<text x="249.2" y="147.5">3</text>
<text x="249.2" y="149.8">4</text>
<text x="171.5" y="152.1">4</text>
</g>
<g font-size="1.6" fill="#808080">
<text x="223.8" y="62.1">U1</text>
<text x="235.2" y="62.1">TXS0108EPW</text>
<text x="245.6" y="62.1">R</text>
</g>
</svg>
